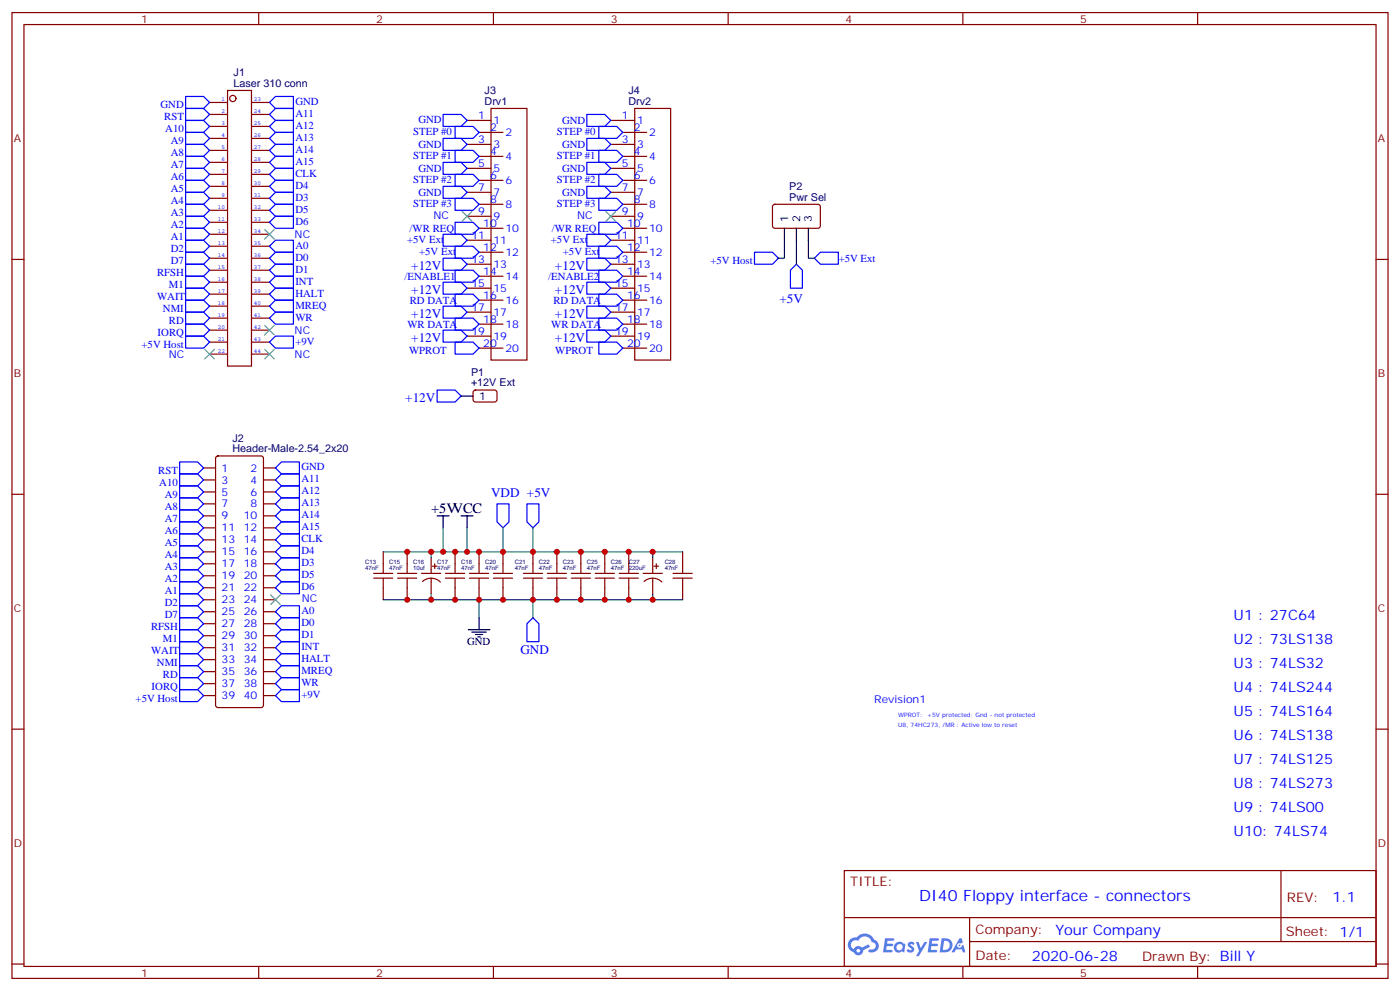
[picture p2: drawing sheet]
<svg xmlns="http://www.w3.org/2000/svg" width="412mm" height="292mm" viewBox="0 0 412 292" stroke-linecap="round" stroke-linejoin="round" font-family="sans-serif">
<g fill="none" stroke="#870000" stroke-width=".35">
<path d="M3.5 3.7h405.4v284.3h-405.4zM7.1 7.2h398.2v277.3h-398.2zM76.2 3.7v3.5M145.3 3.7v3.5M214.5 3.7v3.5M283.6 3.7v3.5M352.8 3.7v3.5M3.5 76.4h3.6M405.3 76.4h3.6M3.5 145.5h3.6M405.3 145.5h3.6M3.5 214.7h3.6"/>
<path d="M405.3 214.7h3.6M248.7 256.3h156.6v28.2h-156.6zM377.3 256.3v20.9M248.7 270.1h156.5M285.6 277.2h119.6M285.6 270.1v14.2M3.5 283.8h3.6M76.2 284.5v3.5M145.3 284.5v3.5M214.5 284.5v3.5M283.6 284.5v3.5M352.8 284.5v3.5"/>
<path d="M405.3 283.8h3.6"/>
</g>
<g fill="#5487ff">
<path d="M267.7 277.5a1.22 1.22 0 0 1 1.7 .2l-.4 .6a.47 .47 0 0 0-.3-.4 .47 .47 0 0 0-.5 .2l.1 .2a1.14 1.14 0 0 1 .8 1.8 1.14 1.14 0 0 1-1.9 0l-.2-.2 .5-.6 .7 .5a.29 .29 0 0 0 .3-.3 .29 .29 0 0 0-.2-.3 1.04 1.04 0 0 1-.6-1.7z"/>
<path d="M260.7 276.2h2.4l.3 .2-.2 .5-1.8 .1-.1 .8h1.5l.3 .4-.3 .4h-1.6l-.2 1.1h1.7l.2 .3-.2 .3-2.6 .1z"/>
<path d="M273.8 276.2h2.4l.3 .2-.1 .5-1.8 .1-.2 .8h1.6l.3 .4-.4 .4-1.6-.1-.1 1.1 1.7 .1 .2 .3-.2 .3-2.6 .1z"/>
<path d="M282.6 276.2h.7l.3 1.3-.6 .3a.69 .69 0 0 0-1 .3 .69 .69 0 0 0 .4 .9 .69 .69 0 0 0 .9-.6l.5-.2 .6 2.2h-.8l-.2-.9h-1.8l-.5 .9h-.8z"/>
<path d="M269.8 277.3h.8l.6 1.8 1.1-1.8h.9l-2.6 4.2h-.8l.9-1.5z"/>
<path d="M277.4 276.2l-.6 4.2h1.3a2.11 2.11 0 0 0 2.5-2.1 2.11 2.11 0 0 0-2.5-2.1zM278.1 277a1.39 1.39 0 0 1 1.7 1.4 1.39 1.39 0 0 1-1.8 1.2h-.3z"/>
<path d="M263.7 277.8a1.54 1.54 0 0 0-.1 2.2 1.54 1.54 0 0 0 2.2 .1l.6 .3 .3-2.3-.2-.3h-.4a1.49 1.49 0 0 0-2.4 0zM264 278.8a.94 .94 0 0 1 1.8 0 .94 .94 0 0 1-1.8 0z"/>
<path d="M250.4 276.6a2.18 2.18 0 0 0 1.1 3.7 1.44 1.44 0 0 0 1.6 .9 1.44 1.44 0 0 0 1.2-1.4l2-1.1-.5-.7-1.9 1a1.47 1.47 0 0 0-2.4 .4 1.39 1.39 0 0 1-.7-1.9 1.39 1.39 0 0 1 2-.5 2.12 2.12 0 0 1 2.2-1.3 2.12 2.12 0 0 1 1.9 1.7 1.14 1.14 0 0 1 1.1 1.4 1.14 1.14 0 0 1-1.7 .7 .43 .43 0 0 0-.5 .4 .43 .43 0 0 0 .4 .5 1.98 1.98 0 0 0 2.5-1.2 1.98 1.98 0 0 0-1.2-2.6 3.1 3.1 0 0 0-5.3-.6l-.9 .1zM252.3 279.9a.55 .55 0 0 1 1.1 0 .55 .55 0 0 1-1.1 0z"/>
<circle cx="282.6" cy="278.3" r=".26"/>
</g>
<g fill="none" stroke="#870000" stroke-width=".35">
<path d="M61.7 30.2h5.3M61.7 33.7h5.3M61.7 37.2h5.3M67 26.6h7.1v81.2h-7.1zM74.1 30.2h5.3M74.1 33.7h5.3M74.1 37.2h5.3M137.6 35.5h7M141.1 39h7.1M144.6 31.9h10.6v74.1h-10.6zM179.9 35.5h7.1M183.4 39h7.1"/>
<path d="M187 31.9h10.6v74.1h-10.6zM61.7 40.7h5.3M61.7 44.3h5.3M61.7 47.8h5.3M61.7 51.3h5.3M61.7 54.9h5.3M61.7 58.4h5.3M74.1 40.7h5.3M74.1 44.3h5.3M74.1 47.8h5.3M74.1 51.3h5.3M74.1 54.9h5.3"/>
<path d="M74.1 58.4h5.3M137.6 42.5h7M137.6 49.6h7M137.6 56.6h7M141.1 46h7.1M141.1 53.1h7.1M179.9 42.5h7.1M179.9 49.6h7.1M179.9 56.6h7.1M183.4 46h7.1M183.4 53.1h7.1M61.7 61.9h5.3"/>
<path d="M61.7 69h5.3M61.7 72.5h5.3M61.7 76h5.3M61.7 79.6h5.3M61.7 65.4h5.3M74.1 61.9h5.3M74.1 69h5.3M74.1 72.5h5.3M74.1 76h5.3M74.1 79.6h5.3M74.1 65.4h5.3M137.6 63.7h7"/>
<path d="M137.6 70.7h7M137.6 77.8h7M141.1 60.1h7.1M141.1 67.2h7.1M141.1 74.3h7.1M179.9 63.7h7.1M179.9 70.7h7.1M179.9 77.8h7.1M183.4 60.1h7.1M183.4 67.2h7.1M183.4 74.3h7.1M227.8 60.4l.4-.3 13 .1 .5 .7-.1 5.9-.7 .4-12.9-.1-.5-.6v-5.6z"/>
<path d="M61.7 83.1h5.3M61.7 86.6h5.3M61.7 90.1h5.3M61.7 93.7h5.3M61.7 97.2h5.3M74.1 83.1h5.3M74.1 86.6h5.3M74.1 90.1h5.3M74.1 93.7h5.3M74.1 97.2h5.3M137.6 84.8h7M137.6 91.9h7"/>
<path d="M137.6 99h7M141.1 81.3h7.1M141.1 88.4h7.1M141.1 95.4h7.1M179.9 84.8h7.1M179.9 91.9h7.1M179.9 99h7.1M183.4 81.3h7.1M183.4 88.4h7.1M183.4 95.4h7.1M61.7 100.7h5.3M61.7 104.2h5.3"/>
<path d="M74.1 100.7h5.3M74.1 104.2h5.3M139.6 115l.5-.2 5.9 .1 .4 .6-.1 2.4-.6 .5-5.9-.1-.5-.6v-2.2zM141.1 102.5h7.1M183.4 102.5h7.1M60 137.8h3.5M63.7 134.4l.5-.2h12.7l.5 .2 .2 .5v72.7l-.2 .5-.5 .2h-12.7l-.5-.2-.2-.5v-72.7zM77.6 137.8h3.5M60 141.3h3.5M60 144.8h3.5M60 148.3h3.5M60 151.9h3.5"/>
<path d="M60 155.4h3.5M60 158.9h3.5M77.6 141.3h3.5M77.6 144.8h3.5M77.6 148.3h3.5M77.6 151.9h3.5M77.6 155.4h3.5M77.6 158.9h3.5M60 162.5h3.5M60 166h3.5M60 169.5h3.5M60 173h3.5"/>
<path d="M60 176.6h3.5M77.6 162.5h3.5M77.6 166h3.5M77.6 169.5h3.5M77.6 173h3.5M77.6 176.6h3.5M110.1 168.8h5.6M110.1 170.2h5.6M112.9 162.5v6.3M112.9 170.2v6.4M117.1 168.8h5.7M117.1 170.2h5.7"/>
<path d="M119.9 162.5v6.3M119.9 170.2v6.4M124.2 168.8h5.6M124.5 171.2a3.8 3.8 0 0 1 5.2 .2M127 164.2v4.6M127 170.2v4.6M127.4 166.7h1.4M128.1 166v1.4M131.2 168.8h5.7M131.2 170.2h5.7M134.1 162.5v6.3M134.1 170.2v6.4"/>
<path d="M138.3 168.8h5.6M138.3 170.2h5.6M141.1 162.5v6.3M141.1 170.2v6.4M145.3 168.8h5.7M145.3 170.2h5.7M148.2 162.5v6.3M148.2 170.2v6.4M154.2 168.8h5.6M154.2 170.2h5.6M157 162.5v6.3M157 170.2v6.4"/>
<path d="M161.2 168.8h5.7M161.2 170.2h5.7M164 162.5v6.3M164 170.2v6.4M168.3 168.8h5.6M168.3 170.2h5.6M171.1 162.5v6.3M171.1 170.2v6.4M175.3 168.8h5.7M175.3 170.2h5.7M178.2 162.5v6.3M178.2 170.2v6.4"/>
<path d="M182.4 168.8h5.6M182.4 170.2h5.6M185.2 162.5v6.3M185.2 170.2v6.4M189.4 168.8h5.7M189.7 171.2a3.8 3.8 0 0 1 5.3 .2M192.3 164.2v4.6M192.3 170.2v4.6M192.6 166.7h1.4M193.3 166v1.4M198.3 168.8h5.6M198.3 170.2h5.6"/>
<path d="M201.1 162.5v6.3M201.1 170.2v6.4M60 180.1h3.5M60 183.6h3.5M60 187.1h3.5M60 190.7h3.5M60 194.2h3.5M60 197.7h3.5M77.6 180.1h3.5M77.6 183.6h3.5M77.6 187.1h3.5M77.6 190.7h3.5"/>
<path d="M77.6 194.2h3.5M77.6 197.7h3.5M60 201.3h3.5M60 204.8h3.5M77.6 201.3h3.5M77.6 204.8h3.5"/>
<circle cx="68.6" cy="29" r=".92"/>
</g>
<g fill="none" stroke="#00f" stroke-width=".35">
<path d="M54.7 39h5.3l1.7 1.7-1.7 1.8h-5.3zM54.7 35.5h5.3l1.7 1.7-1.7 1.8h-5.3zM54.7 31.9h5.3l1.7 1.8-1.7 1.8h-5.3zM54.7 28.4h5.3l1.7 1.8-1.7 1.7h-5.3zM81.1 35.5h5.3v3.5h-5.3l-1.7-1.8zM81.1 31.9h5.3v3.6h-5.3l-1.7-1.8zM81.1 28.4h5.3v3.5h-5.3l-1.7-1.7zM130.5 33.7h5.3l1.8 1.8-1.8 1.7h-5.3zM134.1 37.2h5.2l1.8 1.8-1.8 1.7h-5.2zM172.9 33.7h5.3l1.7 1.8-1.7 1.7h-5.3zM176.4 37.2h5.3l1.7 1.8-1.7 1.7h-5.3zM54.7 49.6h5.3l1.7 1.7-1.7 1.8h-5.3z"/>
<path d="M54.7 53.1h5.3l1.7 1.8-1.7 1.7h-5.3zM54.7 56.6h5.3l1.7 1.8-1.7 1.7h-5.3zM54.7 46h5.3l1.7 1.8-1.7 1.8h-5.3zM54.7 42.5h5.3l1.7 1.8-1.7 1.7h-5.3zM79.4 58.4l1.7-1.8h5.3v3.5h-5.3zM79.4 54.9l1.7-1.8h5.3v3.5h-5.3zM79.4 51.3l1.7-1.7h5.3v3.5h-5.3zM79.4 44.3l1.7-1.8h5.3v3.5h-5.3zM79.4 40.7l1.7-1.7h5.3v3.5h-5.3zM81.1 46h5.3v3.6h-5.3l-1.7-1.8zM130.5 40.7h5.3l1.8 1.8-1.8 1.8h-5.3zM130.5 47.8h5.3l1.8 1.8-1.8 1.7h-5.3z"/>
<path d="M130.5 54.9h5.3l1.8 1.7-1.8 1.8h-5.3zM134.1 44.3h5.2l1.8 1.7-1.8 1.8h-5.2zM134.1 51.3h5.2l1.8 1.8-1.8 1.8h-5.2zM134.1 58.4h5.2l1.8 1.7-1.8 1.8h-5.2zM172.9 40.7h5.3l1.7 1.8-1.7 1.8h-5.3zM172.9 47.8h5.3l1.7 1.8-1.7 1.7h-5.3zM172.9 54.9h5.3l1.7 1.7-1.7 1.8h-5.3zM176.4 44.3h5.3l1.7 1.7-1.7 1.8h-5.3zM176.4 51.3h5.3l1.7 1.8-1.7 1.8h-5.3zM176.4 58.4h5.3l1.7 1.7-1.7 1.8h-5.3zM54.7 77.8h5.3l1.7 1.8-1.7 1.7h-5.3zM54.7 74.3h5.3l1.7 1.7-1.7 1.8h-5.3z"/>
<path d="M54.7 70.7h5.3l1.7 1.8-1.7 1.8h-5.3zM54.7 60.1h5.3l1.7 1.8-1.7 1.8h-5.3zM54.7 63.7h5.3l1.7 1.7-1.7 1.8h-5.3zM54.7 67.2h5.3l1.7 1.8-1.7 1.7h-5.3zM79.4 79.6l1.7-1.8h5.3v3.5h-5.3zM79.4 76l1.7-1.7h5.3v3.5h-5.3zM79.4 72.5l1.7-1.8h5.3v3.6h-5.3zM79.4 61.9l1.7-1.8h5.3v3.6h-5.3zM81.1 63.7h5.3v3.5h-5.3l-1.7-1.8zM130.5 69h5.3l1.8 1.7-1.8 1.8h-5.3zM130.5 76h5.3l1.8 1.8-1.8 1.8h-5.3zM134.1 65.4h5.2l1.8 1.8-1.8 1.8h-5.2z"/>
<path d="M134.1 72.5h5.2l1.8 1.8-1.8 1.7h-5.2zM134.1 79.6h5.2l1.8 1.7-1.8 1.8h-5.2zM172.9 69h5.3l1.7 1.7-1.7 1.8h-5.3zM172.9 76h5.3l1.7 1.8-1.7 1.8h-5.3zM176.4 79.6h5.3l1.7 1.7-1.7 1.8h-5.3zM176.4 65.4h5.3l1.7 1.8-1.7 1.8h-5.3zM176.4 72.5h5.3l1.7 1.8-1.7 1.7h-5.3zM222.2 74.3h5.3l1.8 1.7-1.8 1.8h-5.3zM234.6 77.8l1.8 1.8v5.2h-3.6v-5.2zM239.9 76l1.8-1.7h5.2v3.5h-5.2zM54.7 99h5.3l1.7 1.7-1.7 1.8h-5.3zM54.7 95.4h5.3l1.7 1.8-1.7 1.8h-5.3z"/>
<path d="M54.7 91.9h5.3l1.7 1.8-1.7 1.7h-5.3zM54.7 88.4h5.3l1.7 1.7-1.7 1.8h-5.3zM54.7 84.8h5.3l1.7 1.8-1.7 1.8h-5.3zM54.7 81.3h5.3l1.7 1.8-1.7 1.7h-5.3zM79.4 93.7l1.7-1.8h5.3v3.5h-5.3zM79.4 90.1l1.7-1.7h5.3v3.5h-5.3zM79.4 86.6l1.7-1.8h5.3v3.6h-5.3zM79.4 83.1l1.7-1.8h5.3v3.5h-5.3zM130.5 83.1h5.3l1.8 1.7-1.8 1.8h-5.3zM130.5 90.1h5.3l1.8 1.8-1.8 1.8h-5.3zM130.5 97.2h5.3l1.8 1.8-1.8 1.7h-5.3zM134.1 86.6h5.2l1.8 1.8-1.8 1.7h-5.2z"/>
<path d="M134.1 93.7h5.2l1.8 1.7-1.8 1.8h-5.2zM172.9 83.1h5.3l1.7 1.7-1.7 1.8h-5.3zM172.9 90.1h5.3l1.7 1.8-1.7 1.8h-5.3zM172.9 97.2h5.3l1.7 1.8-1.7 1.7h-5.3zM176.4 86.6h5.3l1.7 1.8-1.7 1.7h-5.3zM176.4 93.7h5.3l1.7 1.7-1.7 1.8h-5.3zM79.4 100.7l1.7-1.7h5.3v3.5h-5.3zM128.8 114.8h5.3l1.7 1.8-1.7 1.8h-5.3zM134.1 100.7h5.2l1.8 1.8-1.8 1.7h-5.2zM176.4 100.7h5.3l1.7 1.8-1.7 1.7h-5.3zM52.9 136h5.3l1.8 1.8-1.8 1.7h-5.3zM52.9 139.5h5.3l1.8 1.8-1.8 1.8h-5.3z"/>
<path d="M81.1 137.8l1.8-1.8h5.3v3.5h-5.3zM52.9 143.1h5.3l1.8 1.7-1.8 1.8h-5.3zM52.9 146.6h5.3l1.8 1.7-1.8 1.8h-5.3zM52.9 150.1h5.3l1.8 1.8-1.8 1.7h-5.3zM52.9 153.6h5.3l1.8 1.8-1.8 1.8h-5.3zM52.9 157.2h5.3l1.8 1.7-1.8 1.8h-5.3zM81.1 141.3l1.8-1.8h5.3v3.6h-5.3zM81.1 144.8l1.8-1.7h5.3v3.5h-5.3zM81.1 151.9l1.8-1.8h5.3v3.5h-5.3zM81.1 155.4l1.8-1.8h5.3v3.6h-5.3zM81.1 158.9l1.8-1.7h5.3v3.5h-5.3zM82.9 146.6h5.3v3.5h-5.3l-1.8-1.8z"/>
<path d="M146.4 148.3h3.5v5.3l-1.7 1.8-1.8-1.8zM155.2 148.3h3.5v5.3l-1.7 1.8-1.8-1.8zM52.9 160.7h5.3l1.8 1.8-1.8 1.7h-5.3zM52.9 164.2h5.3l1.8 1.8-1.8 1.7h-5.3zM52.9 167.7h5.3l1.8 1.8-1.8 1.8h-5.3zM52.9 171.3h5.3l1.8 1.7-1.8 1.8h-5.3zM52.9 174.8h5.3l1.8 1.8-1.8 1.7h-5.3zM52.9 178.3h5.3l1.8 1.8-1.8 1.8h-5.3zM81.1 162.5l1.8-1.8h5.3v3.5h-5.3zM81.1 166l1.8-1.8h5.3v3.5h-5.3zM81.1 169.5l1.8-1.8h5.3v3.6h-5.3zM81.1 173l1.8-1.7h5.3v3.5h-5.3z"/>
<path d="M82.9 178.3h5.3v3.6h-5.3l-1.8-1.8zM52.9 181.9h5.3l1.8 1.7-1.8 1.8h-5.3zM52.9 185.4h5.3l1.8 1.7-1.8 1.8h-5.3zM52.9 188.9h5.3l1.8 1.8-1.8 1.7h-5.3zM52.9 192.4h5.3l1.8 1.8-1.8 1.8h-5.3zM52.9 196h5.3l1.8 1.7-1.8 1.8h-5.3zM52.9 199.5h5.3l1.8 1.8-1.8 1.7h-5.3zM81.1 183.6l1.8-1.7h5.3v3.5h-5.3zM81.1 190.7l1.8-1.8h5.3v3.5h-5.3zM81.1 194.2l1.8-1.8h5.3v3.6h-5.3zM81.1 197.7l1.8-1.7h5.3v3.5h-5.3zM82.9 185.4h5.3v3.5h-5.3l-1.8-1.8z"/>
<path d="M157 181.9l1.7 1.7v5.3h-3.5v-5.3zM52.9 203h5.3l1.8 1.8-1.8 1.8h-5.3zM81.1 201.3l1.8-1.8h5.3v3.5h-5.3zM81.1 204.8l1.8-1.8h5.3v3.6h-5.3z"/>
</g>
<g fill="none" stroke="#000" stroke-width=".35">
<path d="M231.1 67.2v3.5M234.6 67.2v3.5M238.1 67.2v3.5M135.8 116.6h3.5M128.8 151.9h3.5M130.5 151.9v3.5M135.8 151.9h3.5M137.6 151.9v3.5M137.9 185.4h6.4M139 186.1h4.2M140.1 186.8h2.1M140.8 187.5h.7"/>
<path d="M141.1 181.9v3.5"/>
</g>
<g fill="none" stroke="#008700" stroke-width=".35">
<path d="M231.1 70.7v5.3h-1.8M234.6 70.7v7.1M238.1 70.7v5.3h1.8M130.5 155.4v7.1M137.6 155.4v7.1M148.2 155.4v7.1M157 155.4v7.1M112.9 176.6h88.2M112.9 162.5h88.2M127 162.5v1.7M127 174.8v1.8M141.1 176.6v5.3"/>
<path d="M157 176.6v5.3M192.3 162.5v1.7M192.3 174.8v1.8"/>
</g>
<g fill="none" stroke="#3c3" stroke-width=".35">
<path d="M78 67.6l2.8 2.8M80.8 67.6l-2.8 2.8M136.2 62.3l2.8 2.8M139 62.3l-2.8 2.8M178.5 62.3l2.8 2.8M181.3 62.3l-2.8 2.8M78 95.8l2.8 2.8M80.8 95.8l-2.8 2.8M60.3 102.8l2.8 2.9M63.1 102.8l-2.8 2.9M78 102.8l2.8 2.9M80.8 102.8l-2.8 2.9"/>
<path d="M79.7 175.2l2.8 2.8M82.5 175.2l-2.8 2.8"/>
</g>
<g fill="#c00">
<circle cx="130.5" cy="162.5" r=".88"/>
<circle cx="192.3" cy="176.6" r=".88"/>
<circle cx="178.2" cy="162.5" r=".88"/>
<circle cx="171.1" cy="162.5" r=".88"/>
<circle cx="185.2" cy="162.5" r=".88"/>
<circle cx="157" cy="162.5" r=".88"/>
<circle cx="164" cy="162.5" r=".88"/>
<circle cx="119.9" cy="162.5" r=".88"/>
<circle cx="134.1" cy="162.5" r=".88"/>
<circle cx="141.1" cy="162.5" r=".88"/>
<circle cx="148.2" cy="162.5" r=".88"/>
<circle cx="178.2" cy="176.6" r=".88"/>
<circle cx="171.1" cy="176.6" r=".88"/>
<circle cx="185.2" cy="176.6" r=".88"/>
<circle cx="157" cy="176.6" r=".88"/>
<circle cx="164" cy="176.6" r=".88"/>
<circle cx="119.9" cy="176.6" r=".88"/>
<circle cx="134.1" cy="176.6" r=".88"/>
<circle cx="141.1" cy="176.6" r=".88"/>
<circle cx="148.2" cy="176.6" r=".88"/>
<circle cx="127" cy="176.6" r=".88"/>
<circle cx="127" cy="162.5" r=".88"/>
<circle cx="192.3" cy="162.5" r=".88"/>
<circle cx="137.6" cy="162.5" r=".88"/>
</g>
<text font-size="4.6" fill="#00f" x="270.8" y="265.3">DI40 Floppy interface - connectors</text>
<text font-size="4.2" x="127" y="151.2">+5VVCC</text>
<g font-size="4.2" fill="#00f">
<text x="363.4" y="182.6">U1 : 27C64</text>
<text x="363.4" y="189.6">U2 : 73LS138</text>
<text x="363.4" y="196.7">U3 : 74LS32</text>
<text x="363.4" y="203.7">U4 : 74LS244</text>
<text x="363.4" y="210.8">U5 : 74LS164</text>
<text x="363.4" y="217.8">U6 : 74LS138</text>
<text x="363.4" y="224.9">U7 : 74LS125</text>
<text x="363.4" y="232">U8 : 74LS273</text>
<text x="363.4" y="239">U9 : 74LS00</text>
<text x="363.4" y="246.1">U10: 74LS74</text>
<text x="392.5" y="265.6">1.1</text>
<text x="310.9" y="275.1">Your Company</text>
<text x="304" y="282.9">2020-06-28</text>
</g>
<g font-size="3.9" fill="#00f">
<text x="121.2" y="79.6">+12V</text>
<text x="163.5" y="79.6">+12V</text>
<text x="121.2" y="86.6">+12V</text>
<text x="163.5" y="86.6">+12V</text>
<text x="229.6" y="89.3">+5V</text>
<text x="121.2" y="93.7">+12V</text>
<text x="163.5" y="93.7">+12V</text>
<text x="121.2" y="100.7">+12V</text>
<text x="163.5" y="100.7">+12V</text>
<text x="119.4" y="118.4">+12V</text>
<text x="144.6" y="146.4">VDD +5V</text>
<text x="153.3" y="192.6">GND</text>
</g>
<g font-size="3.9" fill="#800">
<text x="250.5" y="260.9">TITLE:</text>
<text x="379.1" y="265.6">REV:</text>
<text x="287.4" y="275.1">Company:</text>
<text x="378.7" y="275.7">Sheet: 1/1</text>
<text x="287.4" y="282.8">Date:</text>
<text x="336.4" y="282.8">Drawn By: Bill Y</text>
</g>
<g font-size="3.2" fill="#800">
<text x="41.6" y="6.7">1</text>
<text x="110.8" y="6.7">2</text>
<text x="179.9" y="6.7">3</text>
<text x="249.1" y="6.7">4</text>
<text x="318.2" y="6.7">5</text>
<text x="4.1" y="41.8">A</text>
<text x="405.9" y="41.8">A</text>
<text x="4.1" y="110.9">B</text>
<text x="405.9" y="110.9">B</text>
<text x="4.1" y="180.1">C</text>
<text x="405.9" y="180.1">C</text>
<text x="4.1" y="249.2">D</text>
<text x="405.9" y="249.2">D</text>
<text x="41.6" y="287.5">1</text>
<text x="110.8" y="287.5">2</text>
<text x="179.9" y="287.5">3</text>
<text x="249.1" y="287.5">4</text>
<text x="318.2" y="287.5">5</text>
</g>
<g font-size="3.2" fill="#000080">
<text x="68.8" y="22.4">J1</text>
<text x="68.8" y="25.6">Laser 310 conn</text>
<text x="142.8" y="27.7">J3</text>
<text x="185.1" y="27.7">J4</text>
<text x="142.8" y="30.9">Drv1</text>
<text x="185.1" y="30.9">Drv2</text>
<text x="232.5" y="59.1">Pwr Sel</text>
<text x="232.5" y="55.9">P2</text>
<text x="138.7" y="113.8">+12V Ext</text>
<text x="138.7" y="110.6">P1</text>
<text x="68.4" y="130">J2</text>
<text x="68.4" y="133.2">Header-Male-2.54_2x20</text>
</g>
<g font-size="3.2" fill="#00f">
<text x="47.3" y="31.9">GND</text>
<text x="48.4" y="35.5">RST</text>
<text x="87" y="34.4">A11</text>
<text x="87" y="30.9">GND</text>
<text x="140.9" y="35.1">1</text>
<text x="183.2" y="35.1">1</text>
<text x="48.7" y="39">A10</text>
<text x="87" y="41.4">A13</text>
<text x="87" y="37.9">A12</text>
<text x="121.7" y="39.9">STEP #0</text>
<text x="123.2" y="36.3">GND</text>
<text x="144.4" y="38.6">2</text>
<text x="145.3" y="36.5">1</text>
<text x="148.9" y="40">2</text>
<text x="164" y="39.9">STEP #0</text>
<text x="165.6" y="36.5">GND</text>
<text x="186.7" y="38.6">2</text>
<text x="187.7" y="36.5">1</text>
<text x="191.2" y="40">2</text>
<text x="50.3" y="46">A8</text>
<text x="50.3" y="42.5">A9</text>
<text x="87" y="45">A14</text>
<text x="121.7" y="46.9">STEP #1</text>
<text x="123.2" y="43.6">GND</text>
<text x="140.9" y="42.2">3</text>
<text x="144.4" y="45.7">4</text>
<text x="145.3" y="43.6">3</text>
<text x="148.9" y="47.1">4</text>
<text x="164" y="46.9">STEP #1</text>
<text x="165.6" y="43.6">GND</text>
<text x="183.2" y="42.2">3</text>
<text x="186.7" y="45.7">4</text>
<text x="187.7" y="43.6">3</text>
<text x="191.2" y="47.1">4</text>
<text x="50.3" y="53.1">A6</text>
<text x="50.3" y="49.6">A7</text>
<text x="87" y="52">CLK</text>
<text x="87" y="48.5">A15</text>
<text x="121.7" y="54">STEP #2</text>
<text x="123.2" y="50.6">GND</text>
<text x="140.9" y="49.2">5</text>
<text x="144.4" y="52.7">6</text>
<text x="145.3" y="50.6">5</text>
<text x="164" y="54">STEP #2</text>
<text x="165.6" y="50.6">GND</text>
<text x="183.2" y="49.2">5</text>
<text x="186.7" y="52.7">6</text>
<text x="187.7" y="50.6">5</text>
<text x="50.3" y="56.6">A5</text>
<text x="87" y="59.1">D3</text>
<text x="87" y="55.6">D4</text>
<text x="123.2" y="57.7">GND</text>
<text x="140.9" y="56.3">7</text>
<text x="144.4" y="59.8">8</text>
<text x="145.3" y="57.7">7</text>
<text x="148.9" y="54.2">6</text>
<text x="165.6" y="57.7">GND</text>
<text x="183.2" y="56.3">7</text>
<text x="186.7" y="59.8">8</text>
<text x="187.7" y="57.7">7</text>
<text x="191.2" y="54.2">6</text>
<text x="50.3" y="60.1">A4</text>
<text x="50.3" y="63.7">A3</text>
<text x="87" y="62.6">D5</text>
<text x="121.7" y="61">STEP #3</text>
<text x="127.7" y="64.6">NC</text>
<text x="140.9" y="63.3">9</text>
<text x="145.3" y="64.7">9</text>
<text x="148.9" y="61.2">8</text>
<text x="164" y="61">STEP #3</text>
<text x="170" y="64.6">NC</text>
<text x="183.2" y="63.3">9</text>
<text x="187.7" y="64.7">9</text>
<text x="191.2" y="61.2">8</text>
<text x="50.3" y="67.2">A2</text>
<text x="50.3" y="70.7">A1</text>
<text x="86.8" y="70.2">NC</text>
<text x="87" y="66.1">D6</text>
<text x="119.9" y="71.6">+5V Ext</text>
<text x="120.7" y="68.2">/WR REQ</text>
<text x="138.8" y="70.4">11</text>
<text x="142.4" y="66.9">10</text>
<text x="145.3" y="71.8">11</text>
<text x="148.9" y="68.3">10</text>
<text x="162.3" y="71.6">+5V Ext</text>
<text x="162.6" y="68.2">/WR REQ</text>
<text x="181.2" y="70.4">11</text>
<text x="184.7" y="66.9">10</text>
<text x="187.7" y="71.8">11</text>
<text x="191.2" y="68.3">10</text>
<text x="50.3" y="77.8">D7</text>
<text x="50.3" y="74.3">D2</text>
<text x="87" y="76.7">D0</text>
<text x="87" y="73.2">A0</text>
<text x="123.5" y="75.1">+5V Ext</text>
<text x="138.8" y="77.4">13</text>
<text x="142.4" y="73.9">12</text>
<text x="148.9" y="75.3">12</text>
<text x="165.8" y="75.1">+5V Ext</text>
<text x="181.2" y="77.4">13</text>
<text x="184.7" y="73.9">12</text>
<text x="191.2" y="75.3">12</text>
<text x="209.3" y="77.8">+5V Host</text>
<text x="247.1" y="77.1">+5V Ext</text>
<text x="46.3" y="81.3">RFSH</text>
<text x="87" y="83.8">INT</text>
<text x="87" y="80.3">D1</text>
<text x="119.2" y="82.4">/ENABLE1</text>
<text x="142.4" y="81">14</text>
<text x="145.3" y="78.8">13</text>
<text x="148.9" y="82.4">14</text>
<text x="161.5" y="82.4">/ENABLE2</text>
<text x="184.7" y="81">14</text>
<text x="187.7" y="78.8">13</text>
<text x="191.2" y="82.4">14</text>
<text x="46.3" y="88.4">WAIT</text>
<text x="49.7" y="84.8">M1</text>
<text x="87" y="87.3">HALT</text>
<text x="120.7" y="89.4">RD DATA</text>
<text x="138.8" y="84.5">15</text>
<text x="142.4" y="88">16</text>
<text x="145.3" y="85.9">15</text>
<text x="148.9" y="89.4">16</text>
<text x="163" y="89.4">RD DATA</text>
<text x="181.2" y="84.5">15</text>
<text x="184.7" y="88">16</text>
<text x="187.7" y="85.9">15</text>
<text x="191.2" y="89.4">16</text>
<text x="48" y="91.9">NMI</text>
<text x="49.8" y="95.4">RD</text>
<text x="87" y="94.4">WR</text>
<text x="87" y="90.8">MREQ</text>
<text x="138.8" y="91.5">17</text>
<text x="142.4" y="95.1">18</text>
<text x="145.3" y="93">17</text>
<text x="181.2" y="91.5">17</text>
<text x="184.7" y="95.1">18</text>
<text x="187.7" y="93">17</text>
<text x="46.4" y="99">IORQ</text>
<text x="86.8" y="98.4">NC</text>
<text x="87" y="101.4">+9V</text>
<text x="120" y="96.5">WR DATA</text>
<text x="138.8" y="98.6">19</text>
<text x="145.3" y="100">19</text>
<text x="148.9" y="96.5">18</text>
<text x="162.4" y="96.5">WR DATA</text>
<text x="181.2" y="98.6">19</text>
<text x="187.7" y="100">19</text>
<text x="191.2" y="96.5">18</text>
<text x="41.7" y="102.5">+5V Host</text>
<text x="49.7" y="105.5">NC</text>
<text x="86.8" y="105.5">NC</text>
<text x="120.5" y="104.2">WPROT</text>
<text x="142.4" y="102.1">20</text>
<text x="148.9" y="103.5">20</text>
<text x="163.6" y="104.2">WPROT</text>
<text x="184.7" y="102.1">20</text>
<text x="191.2" y="103.5">20</text>
<text x="46.6" y="139.5">RST</text>
<text x="46.9" y="143.1">A10</text>
<text x="65.3" y="138.8">1</text>
<text x="65.3" y="142.3">3</text>
<text x="73.8" y="138.8">2</text>
<text x="73.8" y="142.3">4</text>
<text x="88.8" y="138.5">GND</text>
<text x="88.8" y="142">A11</text>
<text x="48.5" y="146.6">A9</text>
<text x="65.3" y="145.9">5</text>
<text x="65.3" y="149.4">7</text>
<text x="73.8" y="145.9">6</text>
<text x="73.8" y="149.4">8</text>
<text x="88.8" y="145.5">A12</text>
<text x="88.8" y="149">A13</text>
<text x="48.5" y="150.1">A8</text>
<text x="48.5" y="153.6">A7</text>
<text x="65.3" y="152.9">9</text>
<text x="71.8" y="152.9">10</text>
<text x="88.8" y="152.6">A14</text>
<text x="48.5" y="157.2">A6</text>
<text x="48.5" y="160.7">A5</text>
<text x="65.3" y="156.5">11</text>
<text x="65.3" y="160">13</text>
<text x="71.8" y="156.5">12</text>
<text x="71.8" y="160">14</text>
<text x="88.8" y="156.1">A15</text>
<text x="88.8" y="159.6">CLK</text>
<text x="48.5" y="164.2">A4</text>
<text x="48.5" y="167.7">A3</text>
<text x="65.3" y="163.5">15</text>
<text x="65.3" y="167">17</text>
<text x="71.8" y="163.5">16</text>
<text x="71.8" y="167">18</text>
<text x="88.8" y="163.2">D4</text>
<text x="88.8" y="166.7">D3</text>
<text x="48.5" y="171.3">A2</text>
<text x="65.3" y="170.6">19</text>
<text x="71.8" y="170.6">20</text>
<text x="88.8" y="170.2">D5</text>
<text x="88.8" y="173.7">D6</text>
<text x="48.5" y="174.8">A1</text>
<text x="48.5" y="178.3">D2</text>
<text x="65.3" y="174.1">21</text>
<text x="65.3" y="177.6">23</text>
<text x="71.8" y="174.1">22</text>
<text x="71.8" y="177.6">24</text>
<text x="88.9" y="177.3">NC</text>
<text x="44.5" y="185.4">RFSH</text>
<text x="48.5" y="181.9">D7</text>
<text x="65.3" y="181.2">25</text>
<text x="65.3" y="184.7">27</text>
<text x="71.8" y="181.2">26</text>
<text x="71.8" y="184.7">28</text>
<text x="88.8" y="180.8">A0</text>
<text x="88.8" y="184.3">D0</text>
<text x="48" y="188.9">M1</text>
<text x="65.3" y="188.2">29</text>
<text x="65.3" y="191.7">31</text>
<text x="71.8" y="188.2">30</text>
<text x="71.8" y="191.7">32</text>
<text x="88.8" y="187.9">D1</text>
<text x="88.8" y="191.4">INT</text>
<text x="44.5" y="192.4">WAIT</text>
<text x="46.2" y="196">NMI</text>
<text x="65.3" y="195.3">33</text>
<text x="71.8" y="195.3">34</text>
<text x="88.8" y="194.9">HALT</text>
<text x="44.7" y="203">IORQ</text>
<text x="48" y="199.5">RD</text>
<text x="65.3" y="198.8">35</text>
<text x="65.3" y="202.3">37</text>
<text x="71.8" y="198.8">36</text>
<text x="71.8" y="202.3">38</text>
<text x="88.8" y="198.4">MREQ</text>
<text x="88.8" y="202">WR</text>
<text x="39.9" y="206.6">+5V Host</text>
<text x="65.3" y="205.8">39</text>
<text x="71.8" y="205.8">40</text>
<text x="88.8" y="205.5">+9V</text>
<text x="257.5" y="206.9">Revision1</text>
</g>
<g font-size="3.2">
<text x="232.1" y="65.4" transform="rotate(-90 232.1 65.4)">1</text>
<text x="235.7" y="65.4" transform="rotate(-90 235.7 65.4)">2</text>
<text x="239.2" y="65.4" transform="rotate(-90 239.2 65.4)">3</text>
<text x="141.1" y="117.7">1</text>
<text x="137.6" y="189.8">GND</text>
</g>
<g font-size="1.8" fill="#00f">
<text x="65.3" y="29.8">1</text>
<text x="74.8" y="29.8">23</text>
<text x="65.3" y="33.3">2</text>
<text x="74.8" y="33.3">24</text>
<text x="65.3" y="36.9">3</text>
<text x="65.3" y="40.4">4</text>
<text x="74.8" y="36.9">25</text>
<text x="74.8" y="40.4">26</text>
<text x="65.3" y="43.9">5</text>
<text x="65.3" y="47.4">6</text>
<text x="74.8" y="43.9">27</text>
<text x="74.8" y="47.4">28</text>
<text x="65.3" y="51">7</text>
<text x="74.8" y="51">29</text>
<text x="65.3" y="54.5">8</text>
<text x="65.3" y="58">9</text>
<text x="74.8" y="54.5">30</text>
<text x="74.8" y="58">31</text>
<text x="64.2" y="61.6">10</text>
<text x="64.2" y="65.1">11</text>
<text x="74.8" y="61.6">32</text>
<text x="74.8" y="65.1">33</text>
<text x="64.2" y="68.6">12</text>
<text x="74.8" y="68.6">34</text>
<text x="64.2" y="72.1">13</text>
<text x="64.2" y="75.7">14</text>
<text x="74.8" y="72.1">35</text>
<text x="74.8" y="75.7">36</text>
<text x="64.2" y="79.2">15</text>
<text x="64.2" y="82.7">16</text>
<text x="74.8" y="79.2">37</text>
<text x="74.8" y="82.7">38</text>
<text x="64.2" y="86.3">17</text>
<text x="64.2" y="89.8">18</text>
<text x="74.8" y="86.3">39</text>
<text x="74.8" y="89.8">40</text>
<text x="64.2" y="93.3">19</text>
<text x="74.8" y="93.3">41</text>
<text x="64.2" y="96.8">20</text>
<text x="64.2" y="100.4">21</text>
<text x="74.8" y="96.8">42</text>
<text x="74.8" y="100.4">43</text>
<text x="64.2" y="103.9">22</text>
<text x="74.8" y="103.9">44</text>
<text x="264.6" y="211.1">WPROT:</text>
<text x="264.6" y="214">U8, 74HC273, /MR : Active low to reset</text>
<text x="273.1" y="211.1">+5V protected; Gnd - not protected</text>
</g>
<g font-size="1.8" fill="#000080">
<text x="107.6" y="167.7">47nF</text>
<text x="107.6" y="166">C13</text>
<text x="114.7" y="167.7">47nF</text>
<text x="114.7" y="166">C15</text>
<text x="121.7" y="167.7">10uf</text>
<text x="121.7" y="166">C16</text>
<text x="128.8" y="167.7">47nF</text>
<text x="128.8" y="166">C17</text>
<text x="135.8" y="167.7">47nF</text>
<text x="135.8" y="166">C18</text>
<text x="142.9" y="167.7">47nF</text>
<text x="142.9" y="166">C20</text>
<text x="151.7" y="167.7">47nF</text>
<text x="151.7" y="166">C21</text>
<text x="158.7" y="167.7">47nF</text>
<text x="158.7" y="166">C22</text>
<text x="165.8" y="167.7">47nF</text>
<text x="165.8" y="166">C23</text>
<text x="172.9" y="167.7">47nF</text>
<text x="172.9" y="166">C25</text>
<text x="179.9" y="167.7">47nF</text>
<text x="179.9" y="166">C26</text>
<text x="185.2" y="167.7">220uF</text>
<text x="185.2" y="166">C27</text>
<text x="195.8" y="167.7">47nF</text>
<text x="195.8" y="166">C28</text>
</g>
</svg>
